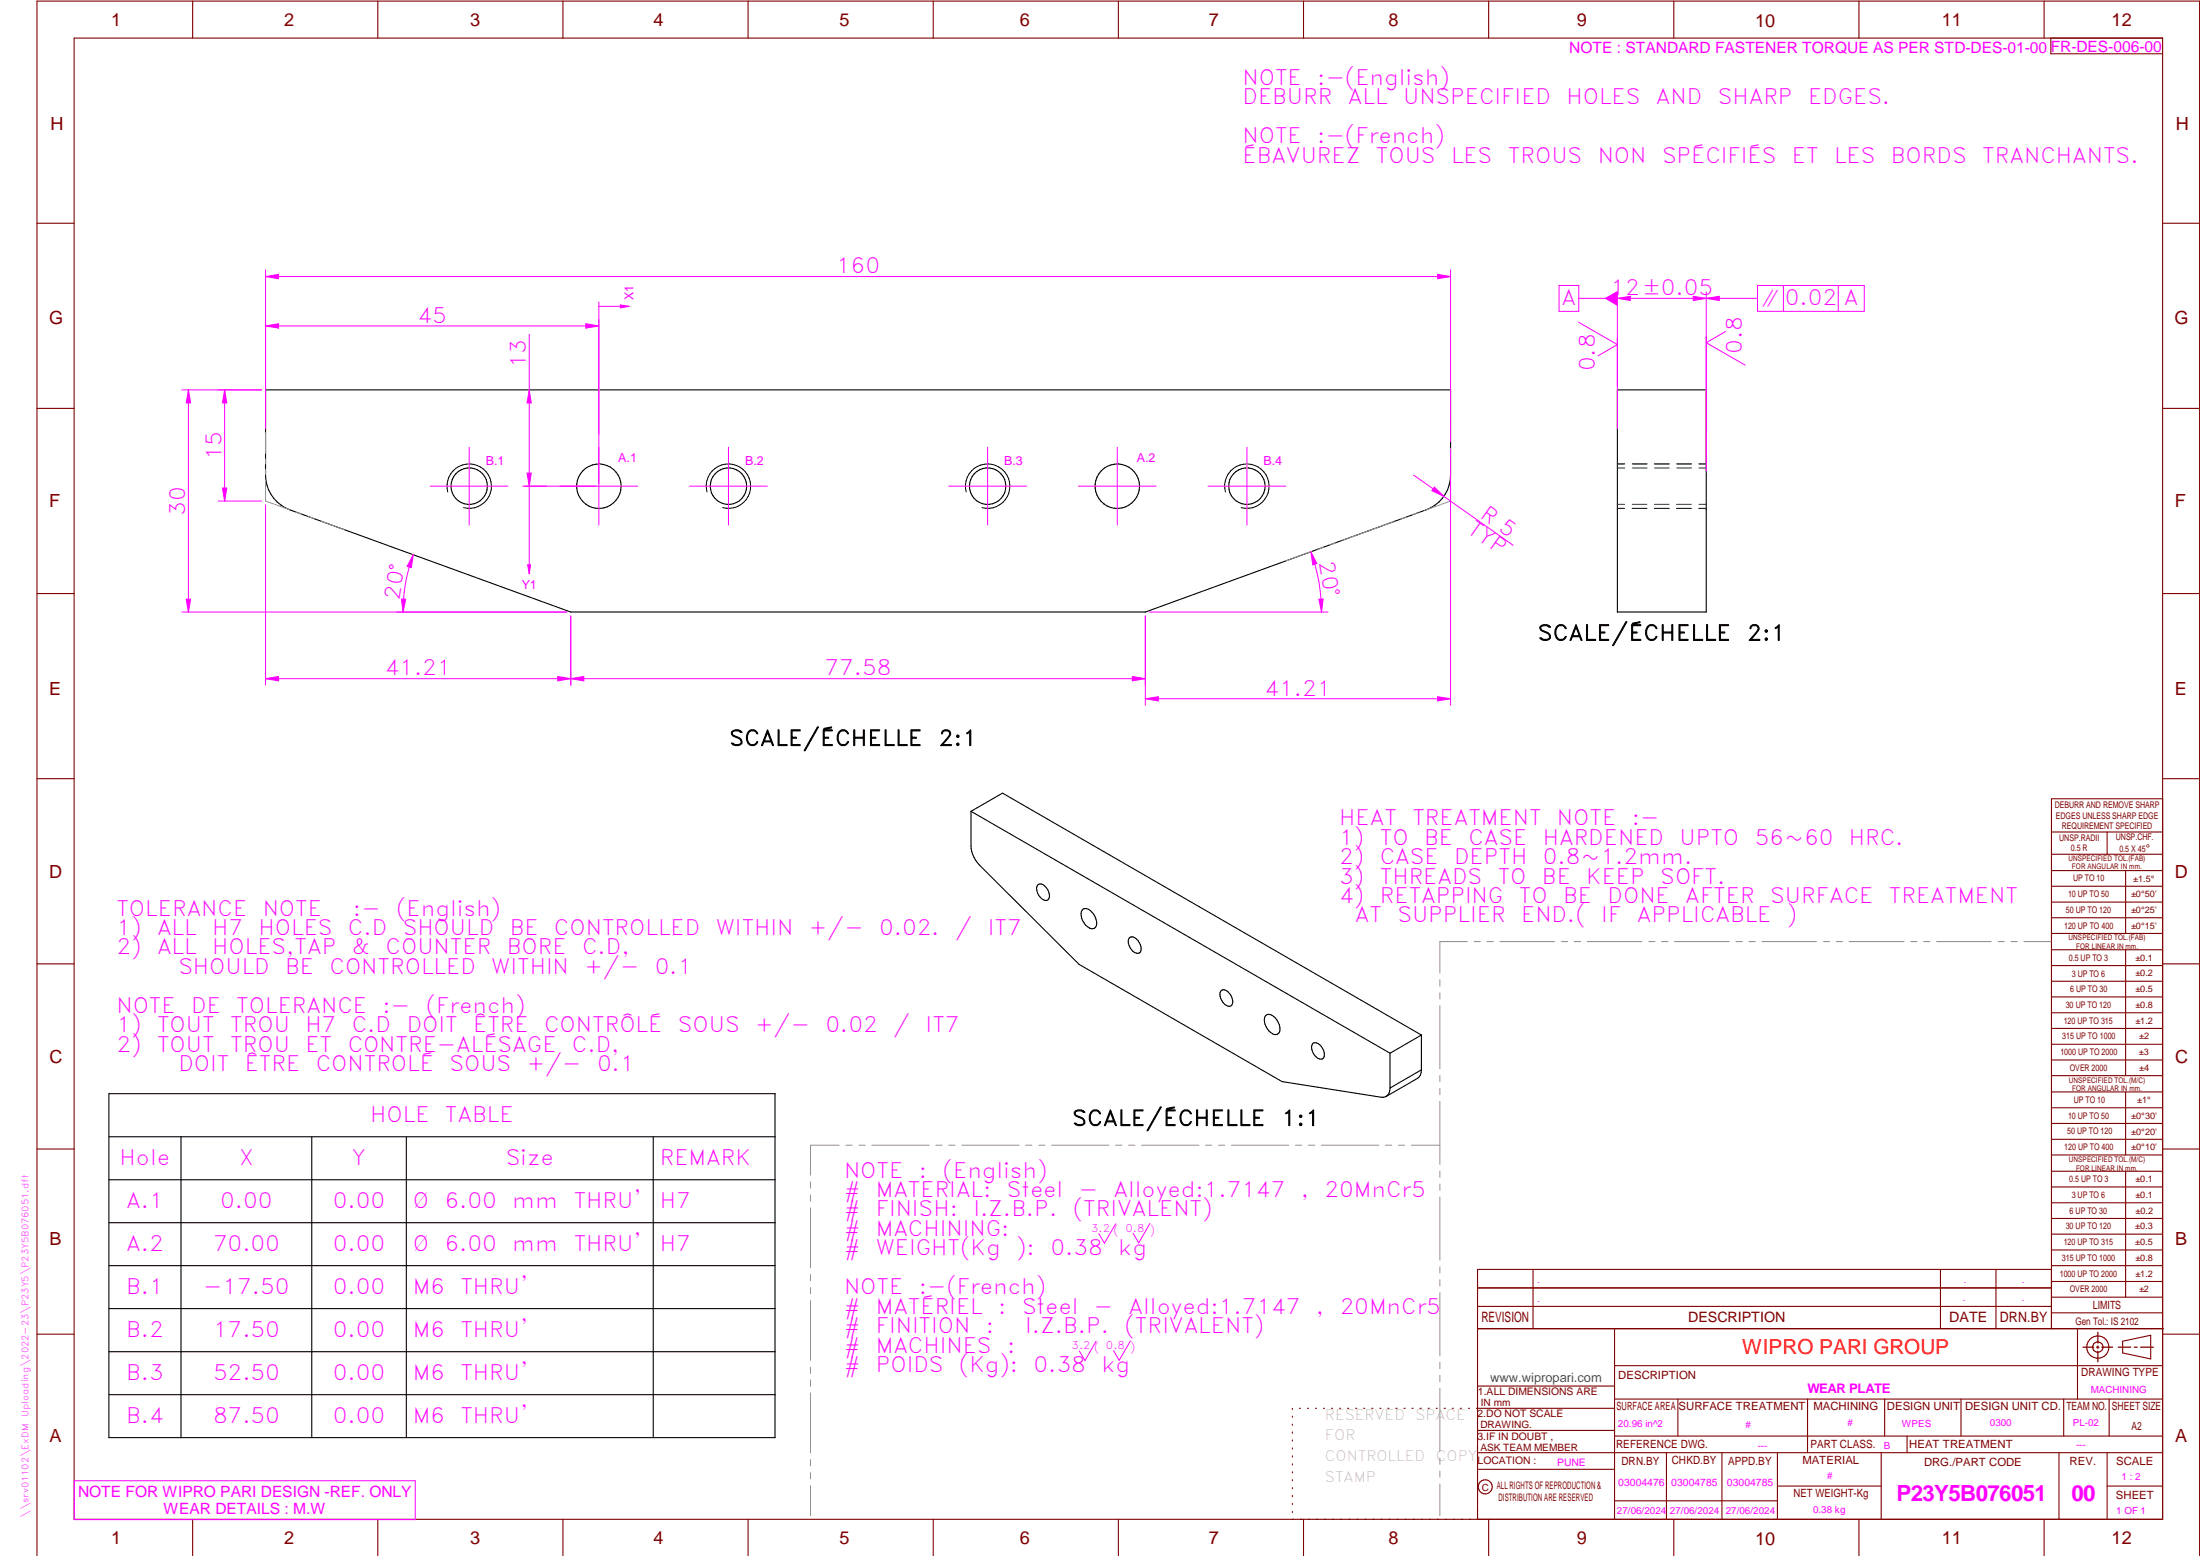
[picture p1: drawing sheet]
<svg xmlns="http://www.w3.org/2000/svg" width="594mm" height="420mm" viewBox="0 0 594 420" stroke-linecap="round" stroke-linejoin="round" font-family="sans-serif">
<g fill="none" stroke="#800000" stroke-width=".3">
<path d="M20 10.3h564v400h-564zM52 .3v10M102 .3v10M152 .3v10M202 .3v10M252 .3v10M302 .3v10M352 .3v10M402 .3v10M452 .3v10M502 .3v10M552 .3v10"/>
<path d="M553.8 10.3v4.2h30.2M10 60.3h10M584 60.3h10M10 110.3h10M584 110.3h10M10 160.3h10M584 160.3h10M10 210.3h10M584 215.7h-30v143.1M584 210.3h10M554 224.7h30M554 230.7h30"/>
<path d="M554 235.1h30M554 239.3h30M569 224.7v6M574 235.1v17M554 243.6h30M554 247.8h30M554 252.1h30M554 256.5h30M574 256.5v33.9M10 260.3h10M554 260.7h30M554 265h30"/>
<path d="M554 269.2h30M554 273.5h30M554 277.7h30M584 260.3h10M554 282h30M554 286.2h30M554 290.4h30M554 294.9h30M554 299.1h30M574 294.9v17M10 310.3h10M554 303.4h30"/>
<path d="M554 307.6h30M554 311.9h30M554 316.3h30M574 316.3v34M584 310.3h10M554 320.5h30M554 324.8h30M554 329h30M554 333.2h30M554 337.5h30M399 358.8h185.2M399 352.8h155"/>
<path d="M399 347.8h155M414 342.8v16M436 358.8v51.5M524 342.8v16M539 342.8v16M554 341.8h30M554 346h30M554 350.3h30M554 354.5h30M554 342.8h-155v67.5M561 358.8v19M10 360.3h10"/>
<path d="M399 374.3h37M436 377.8h148M453.1 377.8v10M488.1 377.8v14.5M508.9 377.8v10M529.5 377.8v10M557.3 377.8v10M569.5 377.8v10M573.2 362.2l7.6-1.6v6.3l-7.6-1.6zM584 368.8h-148M584 360.3h10M349 380.3v.3"/>
<path d="M349 382.4v.3M349 384.6v.3M349 386.7v.3M349 388.8v.3M349 391v.3M349 393.1v.3M349 395.3v.3M349 397.4v.3M349 399.5v.3M350.9 380.3h.2M353.1 380.3h.2M355.2 380.3h.3"/>
<path d="M357.4 380.3h.3M359.6 380.3h.3M361.7 380.3h.3M363.9 380.3h.3M366.1 380.3h.3M368.3 380.3h.2M370.4 380.3h.3M372.6 380.3h.3M374.8 380.3h.3M376.9 380.3h.4M379.1 380.3h.3M381.3 380.3h.3"/>
<path d="M383.4 380.3h.4M385.6 380.3h.3M387.8 380.3h.3M390 380.3h.3M392.2 380.3h.3M394.3 380.3h.3M396.5 380.3h.3M398.7 380.3h37.3M399 396.7h37M399 392.3h185M399 386.2h37M436 387.8h148"/>
<path d="M450 392.3v18M465 392.3v18M480 392.3v18M508 392.3v18M515 387.8v4.5M556 392.3v18M569 392.3v18M52 410.3v9.7M102 410.3v9.7M152 410.3v9.7M202 410.3v9.7M252 410.3v9.7"/>
<path d="M302 410.3v9.7M349 401.7v.3M349 403.8v.4M349 406v.3M349 408.1v.3M352 410.3v9.7M402 410.3v9.7M436 405.3h44M452 410.3v9.7M480 401.3h28M502 410.3v9.7M552 410.3v9.7"/>
<path d="M569 401.3h15M10 420v-419.7h584v419.7"/>
<circle cx="566.5" cy="363.7" r="1.39"/>
<circle cx="566.5" cy="363.8" r="3"/>
<circle cx="401.1" cy="401.5" r="1.9"/>
</g>
<g fill="none" stroke="#f0f" stroke-width=".27">
<path d="M71.7 88l3.5-.6v1.2zM71.7 86.3v29.4M161.7 86.3v30.9M116.2 131.3h21M126.7 120.8v21M151.2 131.3h21M161.7 120.8v21M186.2 131.3h21M196.7 120.8v21M256.2 131.3h21M266.7 120.8v21M291.2 131.3h21"/>
<path d="M301.7 120.8v21M326.2 131.3h21M336.7 120.8v21M301.3 330.5l-3.1 5.2-1.5-2.6M310.5 330.4l-3 5.2-1.5-2.6M296 362.2l-3 5.2-1.5-2.6M305.3 362.1l-3.1 5.2-1.5-2.6M20.1 399.8h92v10.5h-92z"/>
</g>
<g fill="none" stroke="#949494" stroke-width=".27">
<path d="M71.7 116.8v5.6M391.7 105.3v6.9M391.7 114v1.7M391.7 117.5v1.8M71.7 123.9v1.4M71.7 126.7v1.4M71.7 129.6v5.7l6.5 2.3M79.9 138.3l1.6 .6M83.2 139.4l1.6 .6M379.7 139.7l-1.6 .5M383 138.4l-1.6 .6M391.7 135.3l-7 2.5"/>
<path d="M391.7 121v14M86.5 140.6l6.4 2.4M354.2 148.9l-7 2.6M357.5 147.7l-1.7 .6M360.8 146.6l-1.7 .5M376.4 140.8l-13.9 5.1M396.2 254.3h-7.4v8.5M398.1 254.3h1.6M401.5 254.3h1.8M405 254.3h14.8M421.6 254.3h1.7M425.1 254.3h1.7"/>
<path d="M428.6 254.3h14.8M445.2 254.3h1.7M448.7 254.3h1.7M452.2 254.3h14.8M468.8 254.3h1.7M472.3 254.3h1.7M475.8 254.3h14.8M492.4 254.3h1.7M495.8 254.3h1.8M499.4 254.3h14.7M516 254.3h1.6M519.4 254.3h1.8"/>
<path d="M522.9 254.3h14.8M539.5 254.3h1.7M543 254.3h1.7M546.5 254.3h7.4M388.8 264.5v1.8M388.8 268.1v1.6M388.8 271.6v17M388.8 290.4v1.7M388.8 293.9v1.7M388.8 297.4v17M218.9 319.2v1.6M226.6 309.2h-7.7v8.1"/>
<path d="M228.4 309.2h1.7M231.9 309.2h1.7M235.4 309.2h15.5M252.7 309.2h1.7M256.2 309.2h1.7M259.7 309.2h15.5M277 309.2h1.7M280.5 309.2h1.7M284 309.2h15.5M301.2 309.2h1.8M304.8 309.2h1.7M308.3 309.2h15.5"/>
<path d="M325.5 309.2h1.7M329.1 309.2h1.6M332.6 309.2h15.4M349.8 309.2h1.7M353.3 309.2h1.7M356.8 309.2h15.5M374.1 309.2h1.7M377.6 309.2h1.7M381.1 309.2h7.7M388.8 316.2v1.7M388.8 319.7v1.7M218.9 322.6v1.8"/>
<path d="M218.9 326.1v16.2M388.8 323.2v17.1M218.9 344.1v1.8M218.9 347.6v1.7M218.9 351.2v16.1M388.8 342.1v1.6M388.8 345.6v1.7M388.8 349v17.1M218.9 369.1v1.7M218.9 372.6v1.8M218.9 376.1v16.2M388.8 367.9v1.7"/>
<path d="M388.8 371.4v1.7M388.8 374.9v17M218.9 394.1v1.8M218.9 397.6v1.7M388.8 393.7v1.7M388.8 397.2v1.7M218.9 401.2v8.1M388.8 400.7v8.6"/>
</g>
<path d="M566.5 359.7v3M562.5 363.8h2.9M566.1 363.8h.7M566.5 363.4v.7M566.5 364.9v2.8M567.6 363.8h2.9M572 363.8h3.4M576.3 363.8h.8M578 363.8h3.5" fill="none" stroke="#800000" stroke-width=".34"/>
<g fill="none" stroke="#000" stroke-width=".3">
<path d="M71.7 105.3h320v23a10 10 0 0 1-6.6 9.4l-75.8 27.6h-155.2l-75.8-27.6a10 10 0 0 1-6.6-9.4zM436.7 105.3h24v60h-24zM262.2 219.1l113.2 65.3M262.2 219.1v10.1l.5 1.6 .8 1.5 1 1.3 26.9 26.8 54.8 31.7 26.8 4.2a2.12 2.12 0 0 0 2.4-2.5M262.2 219.1l8.5-4.9 113.1 65.3M280.4 238.8a2.69 2.69 0 0 1 2.9 2.6 1.22 1.22 0 0 1-.4 1.7 1.22 1.22 0 0 1-1.7-.5 2.8 2.8 0 0 1-.8-3.8zM292.5 245.4a3.2 3.2 0 0 1 3.4 2.8 1.64 1.64 0 0 1-1.2 2.6 4 4 0 0 1-2.5-5.1zM305.2 253.1a2.41 2.41 0 0 1 2.7 2 1.52 1.52 0 0 1-.6 2.3 3.2 3.2 0 0 1-2.4-4.1zM329.6 267.6a1.51 1.51 0 0 1 2.4 .7l.6 1.1a1.55 1.55 0 0 1-.6 2.3 3.2 3.2 0 0 1-2.4-4.1zM341.7 274.3a1.8 1.8 0 0 1 2.7 .6l.4 .6a3.4 3.4 0 0 1 .5 3.4 1.42 1.42 0 0 1-2.2-.1 3.9 3.9 0 0 1-1.4-4.5zM383.8 279.5l-8.4 4.9M383.8 279.5v9.4"/>
<path d="M354.7 281.6a2.85 2.85 0 0 1 2.9 3.2 1.14 1.14 0 0 1-.8 1.2 1.14 1.14 0 0 1-1.3-.5 2.8 2.8 0 0 1-.8-3.9zM375.4 284.4v9.4M383.8 288.9l-8.4 4.9M383.8 288.9a2.48 2.48 0 0 1-1 2.3l-8.5 4.9"/>
<circle cx="126.7" cy="131.3" r="4.9"/>
<circle cx="161.7" cy="131.3" r="6"/>
<circle cx="196.7" cy="131.3" r="4.9"/>
<circle cx="266.7" cy="131.3" r="4.9"/>
<circle cx="301.7" cy="131.3" r="6"/>
<circle cx="336.7" cy="131.3" r="4.9"/>
</g>
<path d="M120.9 132.8a6 6 0 0 1 5.2-7.5 6 6 0 0 1 6.6 6.5 6 6 0 0 1-7.5 5.3M190.9 132.8a6 6 0 0 1 5.3-7.5 6 6 0 0 1 6.5 6.5 6 6 0 0 1-7.6 5.3M260.9 132.8a6 6 0 0 1 5.2-7.5 6 6 0 0 1 6.6 6.5 6 6 0 0 1-7.5 5.3M330.9 132.8a6 6 0 0 1 5.3-7.5 6 6 0 0 1 6.5 6.5 6 6 0 0 1-7.6 5.3" fill="none" stroke="#000" stroke-width=".27"/>
<g fill="none" stroke="#008000" stroke-width=".27">
<path d="M436.7 137.3h2M436.7 136.2h2M436.7 125.3h2M436.7 126.4h2M440.8 137.3h3.9M440.8 136.2h3.9M440.8 125.3h3.9M440.8 126.4h3.9M446.7 137.3h4M446.7 136.2h4M446.7 125.3h4.1M446.8 126.4h4"/>
<path d="M452.7 137.3h4M452.7 136.2h4M452.7 125.3h4.1M452.8 126.4h4M458.8 137.3h1.9M458.8 136.2h1.9M458.8 125.3h1.9M458.8 126.4h1.9"/>
</g>
<path d="M71.7 88l3.5-.6v1.2z" fill="#f0f"/>
<path d="M158.2 87.4l3.5 .6-3.5 .6z" fill="none" stroke="#f0f" stroke-width=".27"/>
<path d="M158.2 87.4l3.5 .6-3.5 .6z" fill="#f0f"/>
<path d="M71.7 88h90M142.9 105.3l.6 3.5h-1.2zM141.1 131.3h6.6" fill="none" stroke="#f0f" stroke-width=".27"/>
<path d="M142.9 105.3l.6 3.5h-1.2z" fill="#f0f"/>
<path d="M142.3 127.8h1.2l-.6 3.5z" fill="none" stroke="#f0f" stroke-width=".27"/>
<path d="M142.3 127.8h1.2l-.6 3.5z" fill="#f0f"/>
<path d="M142.9 90.3v41M161.7 81.5v49.1M161.7 82.7h8.2M167.5 82.3l2.4 .4-2.4 .4z" fill="none" stroke="#f0f" stroke-width=".27"/>
<path d="M167.5 82.3l2.4 .4-2.4 .4z" fill="#f0f"/>
<path d="M141.7 131.3h19.3M142.9 131.3v23.6M142.5 152.5h.8l-.4 2.4z" fill="none" stroke="#f0f" stroke-width=".27"/>
<path d="M142.5 152.5h.8l-.4 2.4z" fill="#f0f"/>
<path d="M29.4 295.3h179.9v92.9h-179.9zM29.4 307h179.9M29.4 318.6h179.9M48.9 307v81.2M84.2 307v81.2M109.7 307v81.2M176.4 307v81.2M29.4 330.2h179.9M29.4 353.4h179.9M29.4 341.8h179.9M29.4 365h179.9M29.4 376.6h179.9" fill="none" stroke="#000" stroke-width=".3"/>
<path d="M58.9 105.3h11.7M60.7 105.3l.5 3.5h-1.1zM58.9 135.3h11.7" fill="none" stroke="#f0f" stroke-width=".27"/>
<path d="M60.7 105.3l.5 3.5h-1.1z" fill="#f0f"/>
<path d="M60.1 131.8h1.1l-.5 3.5z" fill="none" stroke="#f0f" stroke-width=".27"/>
<path d="M60.1 131.8h1.1l-.5 3.5z" fill="#f0f"/>
<path d="M49.1 105.3h21.5M50.9 105.3l.6 3.5h-1.2zM60.7 105.3v30M49.1 165.3h104" fill="none" stroke="#f0f" stroke-width=".27"/>
<path d="M50.9 105.3l.6 3.5h-1.2z" fill="#f0f"/>
<path d="M50.3 161.8h1.2l-.6 3.5z" fill="none" stroke="#f0f" stroke-width=".27"/>
<path d="M50.3 161.8h1.2l-.6 3.5z" fill="#f0f"/>
<path d="M50.9 105.3v60M71.7 136.3v48.7M154.1 166.3v18.7M71.7 183.3l3.5-.6v1.2z" fill="none" stroke="#f0f" stroke-width=".27"/>
<path d="M71.7 183.3l3.5-.6v1.2z" fill="#f0f"/>
<path d="M150.6 182.7l3.5 .6-3.5 .6z" fill="none" stroke="#f0f" stroke-width=".27"/>
<path d="M150.6 182.7l3.5 .6-3.5 .6z" fill="#f0f"/>
<path d="M154.1 166.3v18.7M309.3 166.3v18.7M71.7 183.3h82.4M154.1 183.3l3.5-.6v1.2z" fill="none" stroke="#f0f" stroke-width=".27"/>
<path d="M154.1 183.3l3.5-.6v1.2z" fill="#f0f"/>
<path d="M305.8 182.7l3.5 .6-3.5 .6z" fill="none" stroke="#f0f" stroke-width=".27"/>
<path d="M305.8 182.7l3.5 .6-3.5 .6z" fill="#f0f"/>
<path d="M310.3 165.3h48.3M356.1 161.8h1.2l-.4 3.5zM154.1 183.3h155.2" fill="none" stroke="#f0f" stroke-width=".27"/>
<path d="M356.1 161.8h1.2l-.4 3.5z" fill="#f0f"/>
<path d="M354 149l1.6 3.1-1.1 .4z" fill="none" stroke="#f0f" stroke-width=".27"/>
<path d="M354 149l1.6 3.1-1.1 .4z" fill="#f0f"/>
<path d="M111.6 149.8l-.5 3.5-1.2-.3zM354 149a47 47 0 0 1 2.9 16.3M107.1 165.3h46" fill="none" stroke="#f0f" stroke-width=".27"/>
<path d="M111.6 149.8l-.5 3.5-1.2-.3z" fill="#f0f"/>
<path d="M108.4 161.8h1.2l-.8 3.5z" fill="none" stroke="#f0f" stroke-width=".27"/>
<path d="M108.4 161.8h1.2l-.8 3.5z" fill="#f0f"/>
<path d="M391.7 121.3v69.2M111.6 149.8a44 44 0 0 0-2.8 15.5M309.3 166.3v24.2M309.3 188.7l3.5-.6v1.2z" fill="none" stroke="#f0f" stroke-width=".27"/>
<path d="M309.3 188.7l3.5-.6v1.2z" fill="#f0f"/>
<path d="M388.2 188.1l3.5 .6-3.5 .6z" fill="none" stroke="#f0f" stroke-width=".27"/>
<path d="M388.2 188.1l3.5 .6-3.5 .6z" fill="#f0f"/>
<path d="M71.7 72.9v42.8M71.7 74.7l3.5-.6v1.2zM391.7 72.9v46.3M309.3 188.7h82.4" fill="none" stroke="#f0f" stroke-width=".27"/>
<path d="M71.7 74.7l3.5-.6v1.2z" fill="#f0f"/>
<path d="M388.2 74.1l3.5 .6-3.5 .6z" fill="none" stroke="#f0f" stroke-width=".27"/>
<path d="M388.2 74.1l3.5 .6-3.5 .6z" fill="#f0f"/>
<path d="M71.7 74.7h320M436.7 78.8v36.9M460.7 78.8v36.9M436.7 80.6l3.6-.6v1.2z" fill="none" stroke="#f0f" stroke-width=".27"/>
<path d="M436.7 80.6l3.6-.6v1.2z" fill="#f0f"/>
<path d="M457.2 80l3.5 .6-3.5 .6z" fill="none" stroke="#f0f" stroke-width=".27"/>
<path d="M457.2 80l3.5 .6-3.5 .6z" fill="#f0f"/>
<path d="M436.7 80.6h24M381.7 128.3l26.9 18.9M387.3 131.5l2.6 2.5-3.2-1.5z" fill="none" stroke="#f0f" stroke-width=".27"/>
<path d="M387.3 131.5l2.6 2.5-3.2-1.5z" fill="#f0f"/>
<path d="M426.3 80.6h10.4" fill="none" stroke="#f0f" stroke-width=".27"/>
<path d="M433.3 80.6l3.4-2v4z" fill="#f0f"/>
<path d="M421 77.1h5.3v7h-5.3zM460.7 80.6h13.9" fill="none" stroke="#f0f" stroke-width=".27"/>
<path d="M460.7 80.6l3.6-.6v1.2z" fill="#f0f"/>
<path d="M474.6 77.1h28.8v7h-28.8zM481.6 77.1v7M496.4 77.1v7M426.2 87l10.5 6-5.2 3.1M436.7 91.3v12.9M460.7 80.6l3.6-.6v1.2zM460.7 90.8v36.4M466 89.5l-5.3 3 10.5 6.1" fill="none" stroke="#f0f" stroke-width=".27"/>
<g font-size="6" fill="#f0f">
<text x="512.1" y="405.2">P23Y5B076051</text>
<text x="559.4" y="405.2">00</text>
</g>
<g font-size="5.7" fill="#f0f">
<text x="335.5" y="22.9">NOTE</text>
<text x="355.7" y="22.9">:-(English)</text>
<text x="335.5" y="28.2">DEBURR</text>
<text x="364" y="28.2">ALL</text>
<text x="378.9" y="28.2">UNSPECIFIED</text>
<text x="423" y="28.2">HOLES</text>
<text x="447.2" y="28.2">AND</text>
<text x="463.9" y="28.2">SHARP</text>
<text x="488.2" y="28.2">EDGES.</text>
<text x="335.5" y="38.7">NOTE</text>
<text x="355.7" y="38.7">:-(French)</text>
<text x="335.5" y="43.9">ÉBAVUREZ</text>
<text x="371.5" y="43.9">TOUS</text>
<text x="391.8" y="43.9">LES</text>
<text x="407.2" y="43.9">TROUS</text>
<text x="431.4" y="43.9">NON</text>
<text x="448.8" y="43.9">SPÉCIFIÉS</text>
<text x="483.9" y="43.9">ET</text>
<text x="495.3" y="43.9">LES</text>
<text x="510.6" y="43.9">BORDS</text>
<text x="535.3" y="43.9">TRANCHANTS.</text>
<text x="225.8" y="73.8">160</text>
<text x="421.7" y="82.3">A</text>
<text x="434.9" y="79.7">12±0.05</text>
<text x="482" y="82.3">0.02 A</text>
<text x="112.8" y="87.1">45</text>
<text x="470.4" y="95.5" transform="rotate(-90 470.4 95.5)">0.8</text>
<text x="142" y="99.4" transform="rotate(-90 142 99.4)">13</text>
<text x="430.7" y="100.2" transform="rotate(-90 430.7 100.2)">0.8</text>
<text x="59.8" y="124.2" transform="rotate(-90 59.8 124.2)">15</text>
<text x="50" y="139.2" transform="rotate(-90 50 139.2)">30</text>
<text x="395.9" y="143.7" transform="rotate(35 395.9 143.7)">TYP</text>
<text x="399.5" y="139.7" transform="rotate(35 399.5 139.7)">R 5</text>
<text x="356.1" y="151.8" transform="rotate(80 356.1 151.8)">20°</text>
<text x="107.8" y="162.3" transform="rotate(-80 107.8 162.3)">20°</text>
<text x="103.9" y="182.4">41.21</text>
<text x="222.7" y="182.4">77.58</text>
<text x="341.5" y="187.8">41.21</text>
<text x="361.6" y="222.8">HEAT</text>
<text x="381.4" y="222.8">TREATMENT</text>
<text x="420.4" y="222.8">NOTE</text>
<text x="440.6" y="222.8">:-</text>
<text x="361.6" y="228.1">1)</text>
<text x="361.6" y="233.3">2)</text>
<text x="372.6" y="228.1">TO</text>
<text x="372.6" y="233.3">CASE</text>
<text x="384.5" y="228.1">BE</text>
<text x="392.7" y="233.3">DEPTH</text>
<text x="396.5" y="228.1">CASE</text>
<text x="416.6" y="233.3">0.8~1.2mm.</text>
<text x="416.6" y="228.1">HARDENED</text>
<text x="453.5" y="228.1">UPTO</text>
<text x="473.8" y="228.1">56~60</text>
<text x="499.2" y="228.1">HRC.</text>
<text x="361.6" y="238.6">3)</text>
<text x="372.6" y="238.6">THREADS</text>
<text x="404.4" y="238.6">TO</text>
<text x="416.4" y="238.6">BE</text>
<text x="428.4" y="238.6">KEEP</text>
<text x="448.3" y="238.6">SOFT.</text>
<text x="361.6" y="243.8">4)</text>
<text x="372.6" y="243.8">RETAPPING</text>
<text x="410.2" y="243.8">TO</text>
<text x="422.1" y="243.8">BE</text>
<text x="434.1" y="243.8">DONE</text>
<text x="455.1" y="243.8">AFTER</text>
<text x="478" y="243.8">SURFACE</text>
<text x="510.1" y="243.8">TREATMENT</text>
<text x="31.4" y="247.2">TOLERANCE</text>
<text x="70.9" y="247.2">NOTE</text>
<text x="95.3" y="247.2">:-</text>
<text x="107" y="247.2">(English)</text>
<text x="365.8" y="249.1">AT</text>
<text x="377.4" y="249.1">SUPPLIER</text>
<text x="410.8" y="249.1">END.(</text>
<text x="432.4" y="249.1">IF</text>
<text x="442" y="249.1">APPLICABLE</text>
<text x="482.5" y="249.1">)</text>
<text x="31.4" y="252.5">1)</text>
<text x="31.4" y="257.7">2)</text>
<text x="42.4" y="252.5">ALL</text>
<text x="42.4" y="257.7">ALL</text>
<text x="57.3" y="252.5">H7</text>
<text x="57.3" y="257.7">HOLES,TAP</text>
<text x="69.8" y="252.5">HOLES</text>
<text x="94" y="252.5">C.D</text>
<text x="95" y="257.7">&amp;</text>
<text x="104.1" y="257.7">COUNTER</text>
<text x="108.8" y="252.5">SHOULD</text>
<text x="136.9" y="257.7">BORE</text>
<text x="137.7" y="252.5">BE</text>
<text x="149.6" y="252.5">CONTROLLED</text>
<text x="157.2" y="257.7">C.D,</text>
<text x="193.3" y="252.5">WITHIN</text>
<text x="218.4" y="252.5">+/-</text>
<text x="237.4" y="252.5">0.02.</text>
<text x="257.9" y="252.5">/</text>
<text x="266.8" y="252.5">IT7</text>
<text x="48.2" y="263">SHOULD</text>
<text x="77" y="263">BE</text>
<text x="89" y="263">CONTROLLED</text>
<text x="132.7" y="263">WITHIN</text>
<text x="157.8" y="263">+/-</text>
<text x="176.8" y="263">0.1</text>
<text x="31.4" y="273.5">NOTE</text>
<text x="51.6" y="273.5">DE</text>
<text x="63.8" y="273.5">TOLERANCE</text>
<text x="103.3" y="273.5">:-</text>
<text x="115" y="273.5">(French)</text>
<text x="31.4" y="278.7">1)</text>
<text x="42.4" y="278.7">TOUT</text>
<text x="62.1" y="278.7">TROU</text>
<text x="82.5" y="278.7">H7</text>
<text x="95" y="278.7">C.D</text>
<text x="109.8" y="278.7">DOIT</text>
<text x="127.8" y="278.7">ÊTRE</text>
<text x="146.9" y="278.7">CONTRÔLÉ</text>
<text x="183.1" y="278.7">SOUS</text>
<text x="203.9" y="278.7">+/-</text>
<text x="222.9" y="278.7">0.02</text>
<text x="241.2" y="278.7">/</text>
<text x="250" y="278.7">IT7</text>
<text x="31.4" y="284">2)</text>
<text x="42.4" y="284">TOUT</text>
<text x="62.1" y="284">TROU</text>
<text x="82.5" y="284">ET</text>
<text x="93.9" y="284">CONTRE-ALÉSAGE</text>
<text x="154.4" y="284">C.D,</text>
<text x="48.2" y="289.2">DOIT</text>
<text x="66.1" y="289.2">ÊTRE</text>
<text x="85.3" y="289.2">CONTROLÉ</text>
<text x="121.4" y="289.2">SOUS</text>
<text x="142.2" y="289.2">+/-</text>
<text x="161.2" y="289.2">0.1</text>
<text x="100" y="303.1">HOLE</text>
<text x="120.2" y="303.1">TABLE</text>
<text x="32.3" y="314.7">Hole</text>
<text x="64.6" y="314.7">X</text>
<text x="95" y="314.7">Y</text>
<text x="136.6" y="314.7">Size</text>
<text x="178.2" y="314.7">REMARK</text>
<text x="227.9" y="318">NOTE</text>
<text x="248.1" y="318">:</text>
<text x="254.5" y="318">(English)</text>
<text x="227.9" y="323.2">#</text>
<text x="236.5" y="323.2">MATERIAL:</text>
<text x="271.9" y="323.2">Steel</text>
<text x="291.3" y="323.2">-</text>
<text x="300.7" y="323.2">Alloyed:1.7147</text>
<text x="351.3" y="323.2">,</text>
<text x="357.7" y="323.2">20MnCr5</text>
<text x="34.1" y="326.3">A.1</text>
<text x="59.5" y="326.3">0.00</text>
<text x="89.9" y="326.3">0.00</text>
<text x="111.5" y="326.3">Ø</text>
<text x="120" y="326.3">6.00</text>
<text x="138.3" y="326.3">mm</text>
<text x="154.9" y="326.3">THRU'</text>
<text x="178.2" y="326.3">H7</text>
<text x="227.9" y="328.5">#</text>
<text x="236.5" y="328.5">FINISH:</text>
<text x="262.8" y="328.5">I.Z.B.P.</text>
<text x="289.7" y="328.5">(TRIVALENT)</text>
<text x="227.9" y="333.7">#</text>
<text x="236.5" y="333.7">MACHINING:</text>
<text x="34.1" y="337.9">A.2</text>
<text x="57.5" y="337.9">70.00</text>
<text x="89.9" y="337.9">0.00</text>
<text x="111.5" y="337.9">Ø</text>
<text x="120" y="337.9">6.00</text>
<text x="138.3" y="337.9">mm</text>
<text x="154.9" y="337.9">THRU'</text>
<text x="178.2" y="337.9">H7</text>
<text x="227.9" y="339">#</text>
<text x="236.5" y="339">WEIGHT(Kg</text>
<text x="274.4" y="339">):</text>
<text x="283.7" y="339">0.38</text>
<text x="301.9" y="339">kg</text>
<text x="34.1" y="349.5">B.1</text>
<text x="54.9" y="349.5">-17.50</text>
<text x="89.9" y="349.5">0.00</text>
<text x="111.5" y="349.5">M6</text>
<text x="124.3" y="349.5">THRU'</text>
<text x="227.9" y="349.5">NOTE</text>
<text x="248.1" y="349.5">:-(French)</text>
<text x="227.9" y="354.7">#</text>
<text x="227.9" y="360">#</text>
<text x="236.5" y="360">FINITION</text>
<text x="236.5" y="354.7">MATÉRIEL</text>
<text x="266.2" y="360">:</text>
<text x="269.6" y="354.7">:</text>
<text x="276" y="354.7">Steel</text>
<text x="276.8" y="360">I.Z.B.P.</text>
<text x="295.4" y="354.7">-</text>
<text x="303.7" y="360">(TRIVALENT)</text>
<text x="304.8" y="354.7">Alloyed:1.7147</text>
<text x="355.3" y="354.7">,</text>
<text x="361.8" y="354.7">20MnCr5</text>
<text x="34.1" y="361.1">B.2</text>
<text x="57.5" y="361.1">17.50</text>
<text x="89.9" y="361.1">0.00</text>
<text x="111.5" y="361.1">M6</text>
<text x="124.3" y="361.1">THRU'</text>
<text x="227.9" y="365.2">#</text>
<text x="236.5" y="365.2">MACHINES</text>
<text x="271.9" y="365.2">:</text>
<text x="227.9" y="370.5">#</text>
<text x="236.5" y="370.5">POIDS</text>
<text x="258.9" y="370.5">(Kg):</text>
<text x="279.1" y="370.5">0.38</text>
<text x="297.4" y="370.5">kg</text>
<text x="34.1" y="372.7">B.3</text>
<text x="57.5" y="372.7">52.50</text>
<text x="89.9" y="372.7">0.00</text>
<text x="111.5" y="372.7">M6</text>
<text x="124.3" y="372.7">THRU'</text>
<text x="34.1" y="384.3">B.4</text>
<text x="57.5" y="384.3">87.50</text>
<text x="89.9" y="384.3">0.00</text>
<text x="111.5" y="384.3">M6</text>
<text x="124.3" y="384.3">THRU'</text>
</g>
<g font-size="5.7">
<text x="415.2" y="172.9">SCALE/ÉCHELLE</text>
<text x="471.8" y="172.9">2:1</text>
<text x="196.9" y="201.3">SCALE/ÉCHELLE</text>
<text x="253.5" y="201.3">2:1</text>
<text x="289.5" y="304">SCALE/ÉCHELLE</text>
<text x="346" y="304">1:1</text>
</g>
<text font-size="5.6" fill="#f00" x="470.5" y="365.5">WIPRO PARI GROUP</text>
<text font-size="5.4" fill="#f0f" x="475.9" y="82.3">i</text>
<g font-size="4.9" fill="#800000">
<text x="30" y="6.9">1</text>
<text x="76.7" y="6.9">2</text>
<text x="127" y="6.9">3</text>
<text x="176.5" y="6.9">4</text>
<text x="226.7" y="6.9">5</text>
<text x="275.4" y="6.9">6</text>
<text x="326.4" y="6.9">7</text>
<text x="375" y="6.9">8</text>
<text x="425.8" y="6.9">9</text>
<text x="473.9" y="7.3">10</text>
<text x="524.3" y="6.9">11</text>
<text x="570.2" y="6.9">12</text>
<text x="13.6" y="35.1">H</text>
<text x="587.6" y="35.1">H</text>
<text x="13.2" y="87.5">G</text>
<text x="587.2" y="87.5">G</text>
<text x="13.2" y="137">F</text>
<text x="587.2" y="137">F</text>
<text x="13.2" y="187.6">E</text>
<text x="587.2" y="187.6">E</text>
<text x="13.2" y="237">D</text>
<text x="587.2" y="237">D</text>
<text x="13.4" y="287.1">C</text>
<text x="587.4" y="287.1">C</text>
<text x="13.4" y="336.2">B</text>
<text x="587.4" y="336.2">B</text>
<text x="13.4" y="389.3">A</text>
<text x="587.4" y="389.3">A</text>
<text x="30" y="416.9">1</text>
<text x="76.7" y="416.9">2</text>
<text x="127" y="416.9">3</text>
<text x="176.5" y="416.9">4</text>
<text x="226.7" y="416.9">5</text>
<text x="275.4" y="416.9">6</text>
<text x="326.4" y="416.9">7</text>
<text x="375" y="416.9">8</text>
<text x="425.8" y="416.9">9</text>
<text x="473.9" y="417.3">10</text>
<text x="524.3" y="416.9">11</text>
<text x="570.2" y="416.9">12</text>
</g>
<g font-size="4.2" fill="#f0f">
<text x="423.7" y="14.3">NOTE : STANDARD FASTENER TORQUE AS PER STD-DES-01-00</text>
<text x="553.8" y="14">FR-DES-006-00</text>
<text x="21.1" y="404.3">NOTE FOR WIPRO PARI DESIGN -REF. ONLY</text>
<text x="44.2" y="408.8">WEAR DETAILS : M.W</text>
</g>
<g font-size="3.9" fill="#800000">
<text x="400" y="357.1">REVISION</text>
<text x="455.9" y="357.1">DESCRIPTION</text>
<text x="526.4" y="357.1">DATE</text>
<text x="540" y="357.1">DRN.BY</text>
</g>
<g font-size="3.9" fill="#c0c0c0">
<text x="357.8" y="383.3">RESERVED</text>
<text x="382.3" y="383.3">SPACE</text>
<text x="357.8" y="388.9">FOR</text>
<text x="357.8" y="394.5">CONTROLLED</text>
<text x="387.8" y="394.5">COPY</text>
<text x="357.8" y="400">STAMP</text>
</g>
<text font-size="3.6" fill="#f0f" x="488.1" y="376.1">WEAR PLATE</text>
<text font-size="3.5" fill="#00f" x="402.4" y="373.3">www.wipropari.com</text>
<g font-size="3.4" fill="#f0f">
<text x="171.1" y="81.1" transform="rotate(-90 171.1 81.1)">X1</text>
<text x="131.2" y="125.5">B.1</text>
<text x="167" y="124.7">A.1</text>
<text x="201.2" y="125.5">B.2</text>
<text x="271.2" y="125.5">B.3</text>
<text x="307" y="124.7">A.2</text>
<text x="341.2" y="125.5">B.4</text>
<text x="140.9" y="159">Y1</text>
</g>
<g font-size="3.1" fill="#800000">
<text x="565.1" y="353.5">LIMITS</text>
<text x="562" y="371.7">DRAWING TYPE</text>
<text x="437" y="372.3">DESCRIPTION</text>
<text x="436.5" y="380.8">SURFACE AREA</text>
<text x="453.3" y="380.8">SURFACE TREATMENT</text>
<text x="489.7" y="380.8">MACHINING</text>
<text x="509.5" y="380.8">DESIGN UNIT</text>
<text x="530.6" y="380.8">DESIGN UNIT CD.</text>
<text x="558" y="380.6">TEAM NO.</text>
<text x="570.3" y="380.7">SHEET SIZE</text>
<text x="575.6" y="386.1">A2</text>
<text x="436.4" y="391.1">REFERENCE DWG.</text>
<text x="437.8" y="395.5">DRN.BY</text>
<text x="451.4" y="395.4">CHKD.BY</text>
<text x="466.6" y="395.5">APPD.BY</text>
<text x="486.7" y="395.4">MATERIAL</text>
<text x="488.9" y="390.9">PART CLASS.</text>
<text x="515.6" y="390.9">HEAT TREATMENT</text>
<text x="519.6" y="395.9">DRG./PART CODE</text>
<text x="558.9" y="395.5">REV.</text>
<text x="571.4" y="395.6">SCALE</text>
<text x="484.3" y="404.2">NET WEIGHT-Kg</text>
<text x="571.4" y="404.7">SHEET</text>
</g>
<text font-size="3" fill="#800000" x="579.5" y="230.1">°</text>
<g font-size="2.8" fill="#f0f">
<text x="294.7" y="332.7">3.2 ( 0.8 )</text>
<text x="289.4" y="364.3">3.2 ( 0.8 )</text>
<text x="420.5" y="396">PUNE</text>
<text x="437" y="401.2">03004476</text>
<text x="451.3" y="401.2">03004785</text>
<text x="466.3" y="401.2">03004785</text>
</g>
<g font-size="2.8" fill="#800000">
<text x="560.4" y="357.7">Gen Tol.: IS 2102</text>
<text x="399.1" y="376.6">1.ALL DIMENSIONS ARE</text>
<text x="399" y="382.7">2.DO NOT SCALE</text>
<text x="399" y="388.7">3.IF IN DOUBT ,</text>
<text x="399" y="395.4">LOCATION :</text>
<text x="404.2" y="402">ALL RIGHTS OF REPRODUCTION &amp;</text>
<text x="404.7" y="405.4">DISTRIBUTION ARE RESERVED</text>
</g>
<g font-size="2.7" fill="#f0f">
<text x="564.6" y="376.2">MACHINING</text>
<text x="436.9" y="385.4">20.96 in^2</text>
<text x="471.4" y="385.5">#</text>
<text x="498.9" y="385">#</text>
<text x="513.6" y="385.3">WPES</text>
<text x="537.3" y="385.1">0300</text>
<text x="559.7" y="385.1">PL-02</text>
<text x="474.6" y="391.2">---</text>
<text x="508.7" y="391.2">B</text>
<text x="560.6" y="391.1">---</text>
<text x="493.4" y="399.5">#</text>
<text x="572.8" y="399.7">1 : 2</text>
<text x="436.6" y="408.7">27/06/2024</text>
<text x="450.9" y="408.8">27/06/2024</text>
<text x="466" y="408.9">27/06/2024</text>
<text x="489.6" y="408.5">0.38 kg</text>
<text x="571.4" y="408.7">1 OF 1</text>
</g>
<g font-size="2.7" fill="#800000">
<text x="399.9" y="379.7">IN mm</text>
<text x="399.7" y="385.7">DRAWING.</text>
<text x="399.7" y="391.8">ASK TEAM MEMBER</text>
<text x="400.1" y="402.5">C</text>
</g>
<g font-size="2.5" fill="#800000">
<text x="554.9" y="218.3">DEBURR AND REMOVE SHARP</text>
<text x="555.2" y="221">EDGES UNLESS SHARP EDGE</text>
<text x="556.1" y="227.1">UNSP.RADII</text>
<text x="556.8" y="223.8">REQUIREMENT SPECIFIED</text>
<text x="571.4" y="226.9">UNSP.CHF.</text>
<text x="559.2" y="229.9">0.5 R</text>
<text x="572.3" y="230.1">0.5 X 45</text>
<text x="559.8" y="238">UP TO 10</text>
<text x="576.1" y="238.1">±1.5°</text>
<text x="558.5" y="242.2">10 UP TO 50</text>
<text x="575.5" y="242.3">±0°50'</text>
<text x="557.4" y="250.7">120 UP TO 400</text>
<text x="557.9" y="246.5">50 UP TO 120</text>
<text x="575.5" y="250.7">±0°15'</text>
<text x="575.5" y="246.5">±0°25'</text>
<text x="558.7" y="259.4">0.5 UP TO 3</text>
<text x="559.5" y="263.7">3 UP TO 6</text>
<text x="576.6" y="263.6">±0.2</text>
<text x="576.6" y="259.4">±0.1</text>
<text x="559" y="267.9">6 UP TO 30</text>
<text x="576.6" y="267.9">±0.5</text>
<text x="557.8" y="272.2">30 UP TO 120</text>
<text x="576.6" y="272.2">±0.8</text>
<text x="556.9" y="280.7">315 UP TO 1000</text>
<text x="557.3" y="276.4">120 UP TO 315</text>
<text x="576.6" y="276.4">±1.2</text>
<text x="577.7" y="280.7">±2</text>
<text x="556.4" y="284.9">1000 UP TO 2000</text>
<text x="577.6" y="284.9">±3</text>
<text x="558.9" y="289.2">OVER 2000</text>
<text x="577.7" y="289.3">±4</text>
<text x="560" y="297.9">UP TO 10</text>
<text x="577.1" y="297.9">±1°</text>
<text x="558.5" y="302.1">10 UP TO 50</text>
<text x="575.5" y="302.1">±0°30'</text>
<text x="557.4" y="310.6">120 UP TO 400</text>
<text x="558.2" y="306.3">50 UP TO 120</text>
<text x="575.5" y="310.6">±0°10'</text>
<text x="575.5" y="306.4">±0°20'</text>
<text x="558.8" y="319.2">0.5 UP TO 3</text>
<text x="559.4" y="323.4">3 UP TO 6</text>
<text x="576.6" y="319.2">±0.1</text>
<text x="576.6" y="323.5">±0.1</text>
<text x="558.9" y="327.7">6 UP TO 30</text>
<text x="576.7" y="327.7">±0.2</text>
<text x="557.8" y="332">30 UP TO 120</text>
<text x="576.6" y="332">±0.3</text>
<text x="556.8" y="340.5">315 UP TO 1000</text>
<text x="557.3" y="336.3">120 UP TO 315</text>
<text x="576.6" y="336.3">±0.5</text>
<text x="576.6" y="340.5">±0.8</text>
<text x="556.2" y="344.7">1000 UP TO 2000</text>
<text x="576.6" y="344.7">±1.2</text>
<text x="558.9" y="349">OVER 2000</text>
<text x="577.6" y="349">±2</text>
</g>
<g font-size="2.5" fill="#f0f">
<text x="415.2" y="346.4">.</text>
<text x="530.3" y="346.5">.</text>
<text x="545.9" y="346.4">.</text>
<text x="415.2" y="351.5">.</text>
<text x="530" y="351.3">.</text>
<text x="545.9" y="351.4">.</text>
</g>
<g font-size="2.4" fill="#f0f">
<text x="7.7" y="382.7" transform="rotate(-90 7.7 382.7)">Uploading\2022-23\P23Y5\P23Y5B076051.dft</text>
<text x="7.7" y="409.8" transform="rotate(-90 7.7 409.8)">\\srv01102\ExDM</text>
</g>
<g font-size="2.1" fill="#800000">
<text x="558.5" y="232.4">UNSPECIFIED TOL.(FAB)</text>
<text x="559.5" y="234.7">FOR ANGULAR IN mm.</text>
<text x="558.6" y="253.9">UNSPECIFIED TOL.(FAB)</text>
<text x="560.7" y="256.3">FOR LINEAR IN mm.</text>
<text x="558.7" y="292.3">UNSPECIFIED TOL.(M/C)</text>
<text x="559.6" y="294.7">FOR ANGULAR IN mm.</text>
<text x="558.7" y="313.7">UNSPECIFIED TOL.(M/C)</text>
<text x="560.6" y="316.1">FOR LINEAR IN mm.</text>
</g>
</svg>
